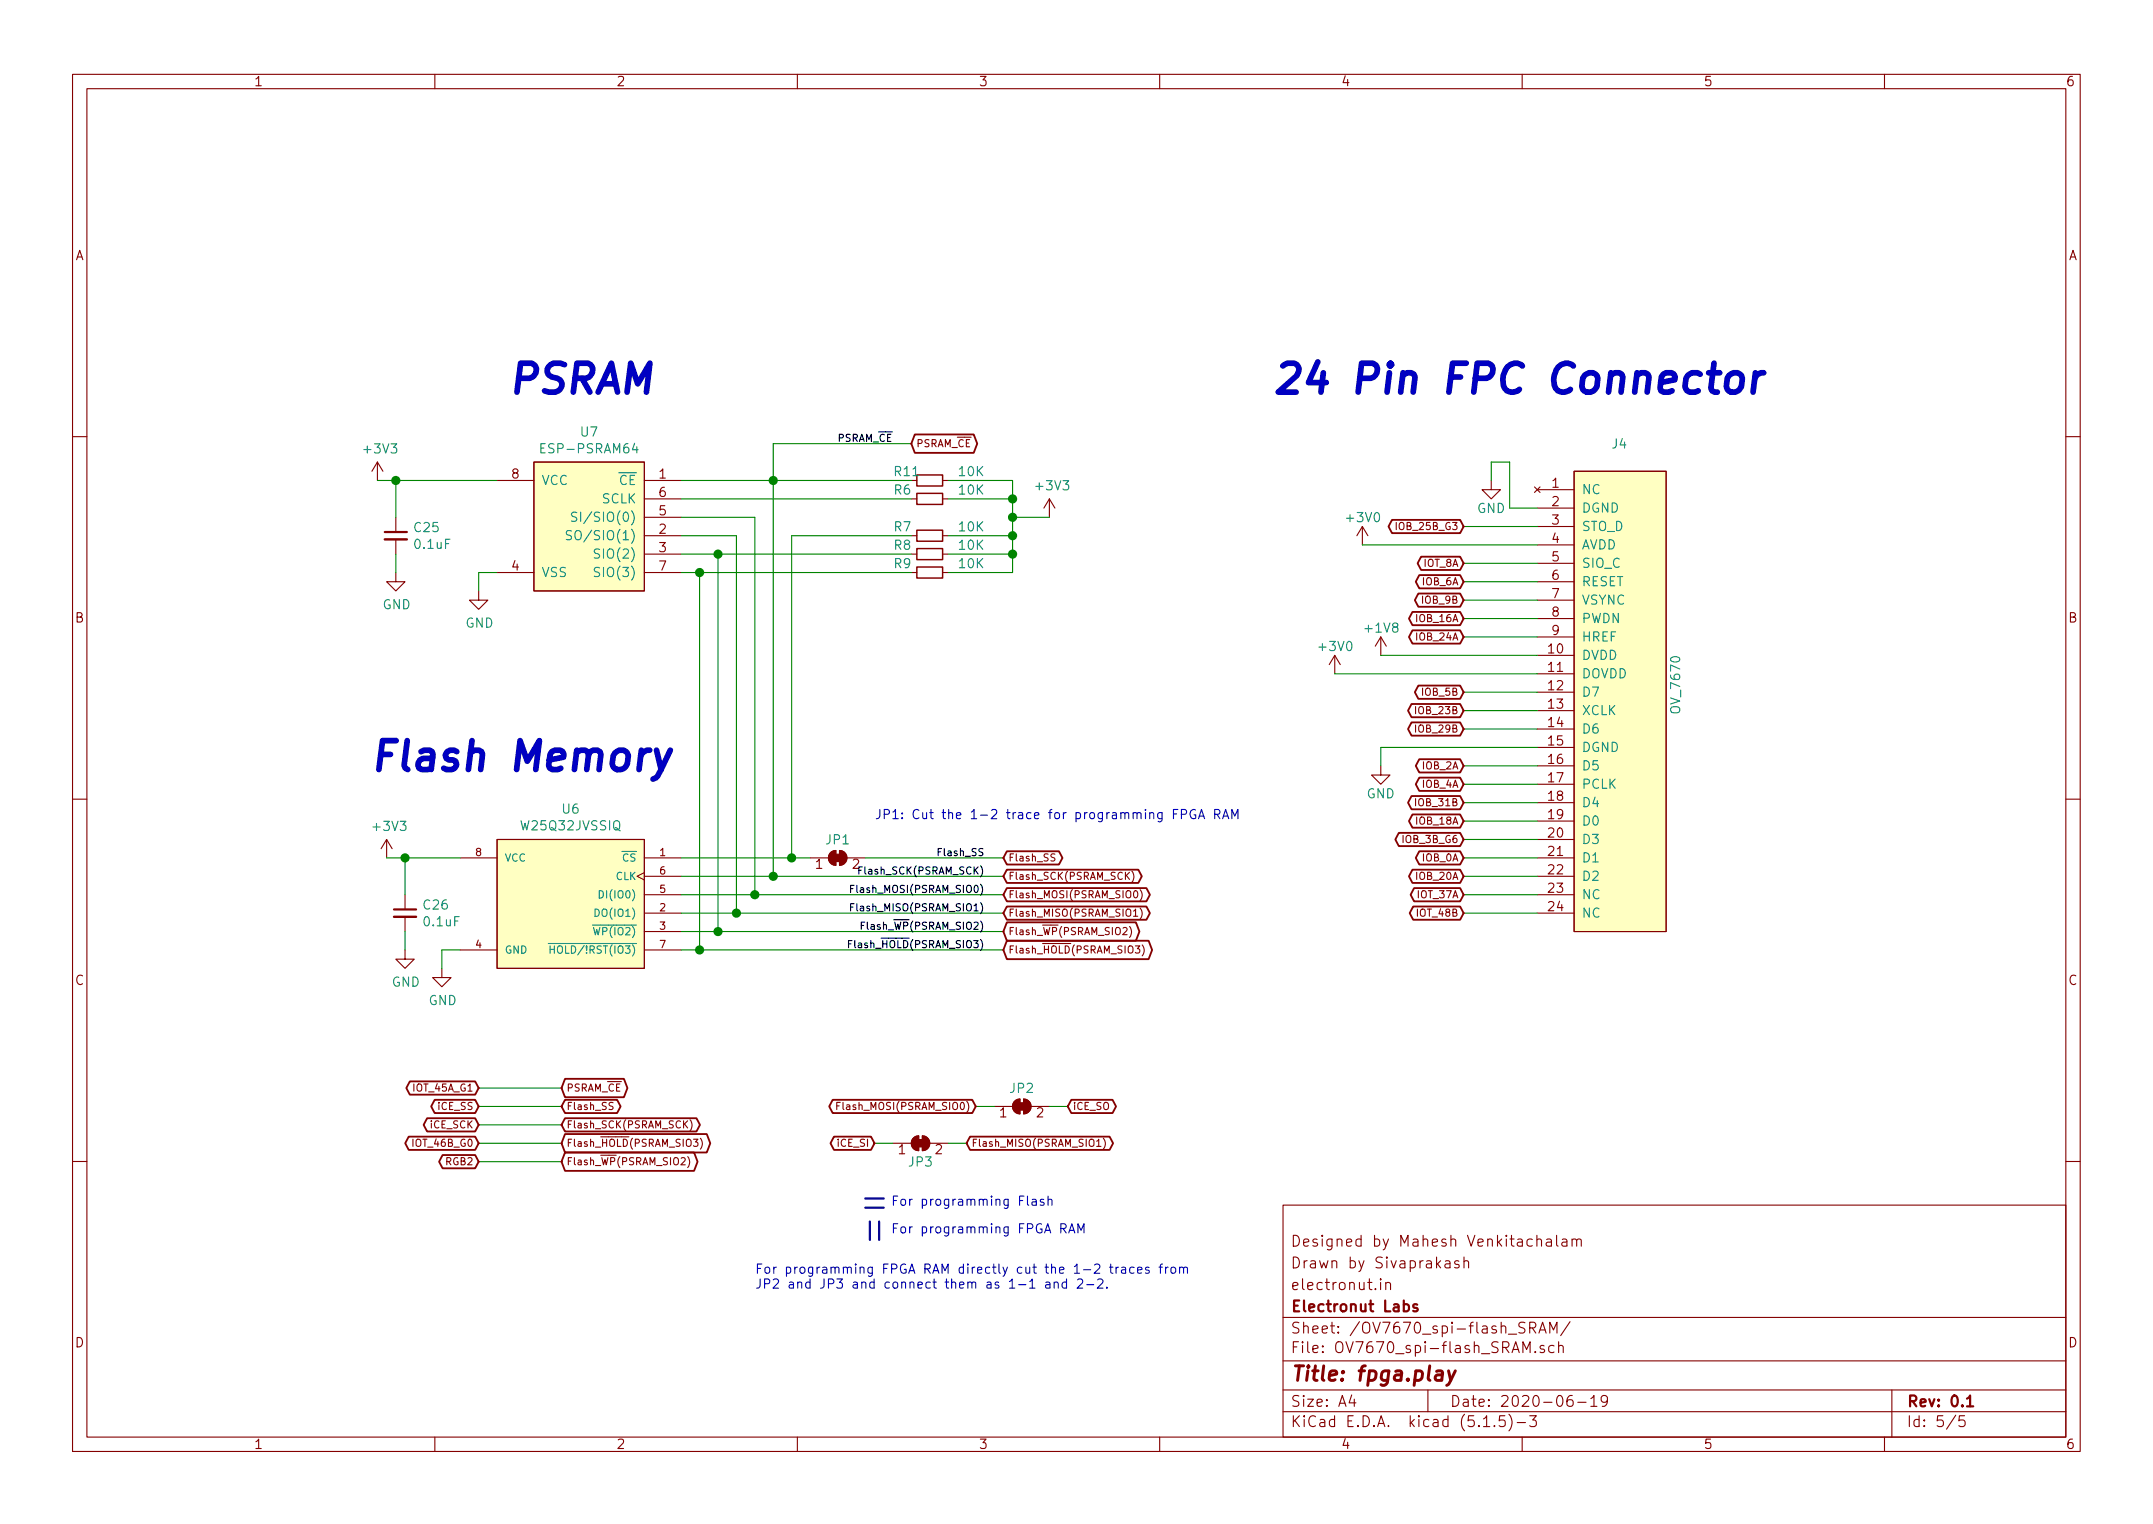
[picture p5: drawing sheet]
<svg xmlns="http://www.w3.org/2000/svg" width="297mm" height="210mm" viewBox="0 0 297 210" stroke-linecap="round" stroke-linejoin="round" font-family="sans-serif">
<g fill="none" stroke="#840000" stroke-width=".15">
<path d="M10 10.3h277v189.9h-277zM12 12.2h273v186.1h-273zM60 10.3v1.9M110 10.3v1.9M160 10.3v1.9M210 10.3v1.9M260 10.3v1.9M10 60.2h2M52.1 63.7l-.8 1.3M52.1 63.7v2.6M52.1 63.7l.7 1.3M54.6 79v1.3h1.3l-1.3 1.2-1.3-1.2h1.3"/>
<path d="M54.6 71.4v2M54.6 74.4v2M68.6 66.3h5.1M68.6 79h5.1M73.7 63.7h15.2v17.8h-15.2zM88.9 73.9h5.1M88.9 66.3h5.1M88.9 68.8h5.1M88.9 76.4h5.1M88.9 79h5.1M88.9 71.4h5.1M125.7 73.9h.8"/>
<path d="M125.7 68.8h.8M125.7 76.4h.8M125.7 79h.8M130 73.9h.8M130 66.3h.8M130 68.8h.8M130 76.4h.8M130 79h.8M144.8 68.8l-.8 1.3M144.8 68.8v2.6M144.8 68.8l.7 1.3M188 72.6l-.8 1.3"/>
<path d="M188 72.6v2.6M188 72.6l.7 1.3M205.7 66.3v1.3h1.3l-1.3 1.2-1.2-1.2h1.2M211.7 67.2l.8 .7M212.1 67.6h5.1M212.1 70.1h5.1M212.1 72.6h5.1M212.1 75.2h5.1M212.1 77.7h5.1M212.5 67.2l-.8 .7M217.2 65h12.7v63.5h-12.7zM285 60.2h2"/>
<path d="M66 81.5v1.3h1.3l-1.3 1.3-1.2-1.3h1.2M184.1 90.4l-.7 1.3M184.1 90.4v2.6M184.1 90.4l.8 1.3M190.5 87.9l-.8 1.2M190.5 87.9v2.5M190.5 87.9l.8 1.2M212.1 90.4h5.1M212.1 93h5.1M212.1 95.5h5.1M212.1 98h5.1M212.1 80.3h5.1"/>
<path d="M212.1 82.8h5.1M212.1 85.3h5.1M212.1 87.9h5.1M10 110.3h2M53.3 115.8l-.7 1.3M53.3 115.8v2.6M53.3 115.8l.8 1.3M63.5 118.4h5.1M68.6 115.8h20.3v17.8h-20.3zM88.9 118.4h5.1M111.8 118.4h2.5M114.5 117.7l.5-.3 .3-.1v2.1a1.03 1.03 0 0 1-.9-.6 1.03 1.03 0 0 1 .1-1.1z"/>
<path d="M115.8 117.3a1.02 1.02 0 0 1 1 1.1 1.02 1.02 0 0 1-1 1zM116.8 118.4h2.6M145.5 117.9l-.3-.1-.2 .2 .1 .2 .4 .2v.2l-.1 .2-.4-.1M190.5 105.7v1.2h1.3l-1.3 1.3-1.3-1.3h1.3M212.1 118.4h5.1M212.1 100.6h5.1M212.1 103.1h5.1M212.1 105.7h5.1M212.1 108.2h5.1M212.1 110.7h5.1M212.1 113.3h5.1M212.1 115.8h5.1"/>
<path d="M285 110.3h2M55.9 131.1v1.2h1.2l-1.2 1.3-1.3-1.3h1.3M55.9 123.4v2.1M55.9 126.5v2M61 133.6v1.3h1.2l-1.2 1.2-1.3-1.2h1.3M63.5 131.1h5.1M88.9 120.4l-1 .5 1 .5M88.9 126h5.1M88.9 128.5h5.1M88.9 131.1h5.1M88.9 123.4h5.1M88.9 120.9h5.1"/>
<path d="M155.8 127.8a1.13 1.13 0 0 1 0 1.5M156.2 120.2a1.13 1.13 0 0 1 0 1.5M156.4 126.4h.6M156.5 123l.1-.1a.53 .53 0 0 1 .4 .5 .53 .53 0 0 1-.4 .5l-.2-.2v-.2zM156.6 130.5h.7l-.4 .4 .4 .2-.1 .3-.2 .1-.4-.1M157.3 122.8a1.13 1.13 0 0 1 0 1.5M157.3 125.3a1.13 1.13 0 0 1 0 1.5M157.6 130.4a1.13 1.13 0 0 1 0 1.5M212.1 126h5.1M212.1 123.4h5.1M212.1 120.9h5.1M84.6 152.1h-.4l-.2 .2 .1 .2 .4 .2 .1 .2-.2 .2-.4-.1"/>
<path d="M94.9 159.6a1.13 1.13 0 0 1 0 1.5M95.2 154.5a1.13 1.13 0 0 1 0 1.5M95.7 157.2h.6l-.3 .4 .3 .1-.1 .4-.1 .1-.4-.1M96.6 157a1.13 1.13 0 0 1 0 1.5M115.4 152.6h.4M115.9 152.1h-.5v1M123.2 157.7h2.5M126 157.1l.4-.3 .3-.1v2a1.03 1.03 0 0 1-.9-.5 1.03 1.03 0 0 1 .2-1.1zM127.3 156.7a1.02 1.02 0 0 1 1 1 1.02 1.02 0 0 1-1 1zM128.3 157.7h2.5M137.2 152.6h2.5M139.9 152l.5-.3 .3-.1v2.1a1.03 1.03 0 0 1-.9-.6 1.03 1.03 0 0 1 .1-1.1z"/>
<path d="M141.2 151.6a1.02 1.02 0 0 1 1 1 1.02 1.02 0 0 1-1 1.1zM142.2 152.6h2.6M151.3 158.2h.6M152.2 157a1.13 1.13 0 0 1 0 1.5M10 160.2h2M177 166.3h108v32h-108zM190.5 176.4v.2l.1-.1-.1-.1v.2M190.5 176.9v1M191.2 177.1a.41 .41 0 0 1 .6 0v.8M191.2 176.9v1M199.4 174l.1-.1 .5 .1 .1 .9M200.1 174.3l-.6 .1a.29 .29 0 0 0-.2 .2 .29 .29 0 0 0 .2 .3l.6-.1"/>
<path d="M201.3 174a.37 .37 0 0 0-.6 .1v.1a.54 .54 0 0 0 .6 .3v.3l-.2 .1-.4-.1M202 174.1a.38 .38 0 0 1 .6 0v.8M202 173.4v1.5M212 171.1a.38 .38 0 0 1 .7 0v.8M213.4 171l.1-.1 .5 .1v.9M214 171.3l-.5 .1-.2 .2 .1 .3h.1h.5M214.8 170.4v1.3l.2 .2M215.5 171l.2-.1 .4 .1 .1 .9M216.2 171.3l-.5 .1a.29 .29 0 0 0-.2 .2 .29 .29 0 0 0 .2 .3h.5M216.9 171.1a.38 .38 0 0 1 .6 0v.8M216.9 170.9v1M217.5 171.1a.34 .34 0 0 1 .3-.2 .34 .34 0 0 1 .4 .2v.8"/>
<path d="M285 160.2h2M60 198.3v1.9M110 198.3v1.9M160 198.3v1.9M177 194.8h108M177 191.8h108M177 187.8h108M177 181.8h108M186.5 192.5l-.4 1h1M186.8 193v1M197 191.8v3M204.7 196.8h.8"/>
<path d="M206.2 196.7v.1l-.1-.1h.1v.1M207.6 195.3h-.7l-.1 .7h.1a.62 .62 0 0 1 .7 0v.7l-.2 .1h-.4l-.2-.1M208.2 195.1a1.71 1.71 0 0 1 0 2.3M209.3 196.3h1.2M210 198.3v1.9M210.1 186.6v-1.5l.5 1.1 .5-1.1v1.5M210.4 182.5l-.6-.1a.36 .36 0 0 0-.3 .4 .36 .36 0 0 0 .3 .3 .53 .53 0 0 1 .6 .4 .37 .37 0 0 1-.3 .4l-.6-.1M211 195.3h1l-.5 .6 .4 .1 .1 .2-.1 .5-.2 .1h-.4l-.3-.1M211 183.2h.6a.41 .41 0 0 0 .3-.4 .41 .41 0 0 0-.3-.4h-.6v1.5M211.4 183.2l.5 .7M211.8 186.5h.1l-.1 .1v-.1v.1M212.3 183.9l.5-1.5 .5 1.5"/>
<path d="M212.5 183.5h.7M213 185.7l-.3-.1-.2 .3a.48 .48 0 0 0 .5 .3l.1 .1-.1 .2-.1 .1-.4-.1M213.8 183.9v-1.5l.5 1.1 .5-1.1v1.5M214.4 185.7a.48 .48 0 0 0-.7 .2v.4a.48 .48 0 0 0 .7 .2M215 185.7a.38 .38 0 0 1 .7 .1v.8M215 185.1v1.5M216.6 182.3l-1.3 2M216.9 192.5a.62 .62 0 0 0-.7 .7v.5a.48 .48 0 0 0 .8 .2 .61 .61 0 0 0-.1-.7 .51 .51 0 0 0-.7 .2M217.7 193.5h1.1M219.5 193l.4-.5v1.5M219.5 194h.8M221.8 193.2l-.3 .3h-.3l-.2-.2-.1-.5 .3-.3a.47 .47 0 0 1 .6 .3 1.01 1.01 0 0 1-.5 1.2h-.2"/>
<path d="M260 198.3v1.9M261 191.8v6.5M269.8 195.2l-1.2 2M271 195.3h-.7v.7a.62 .62 0 0 1 .7 0l.1 .2-.1 .5-.2 .1h-.3l-.2-.1"/>
</g>
<path d="M53.1 73.4h3M54.4 125.5h3M195.5 180l-.3-.1-.2 .1v.2a.48 .48 0 0 0 .5 .3l.1 .1-.1 .2-.1 .1-.4-.1M271.4 193l.3-.2 .1-.3v1.5M271.4 194h.8" fill="none" stroke="#840000" stroke-width=".3"/>
<path d="M198.2 189.2l.2-.1 .6 .1v.2l-.1 1M199 189.6l-.2 .1h-.5a.4 .4 0 0 0-.3 .3 .4 .4 0 0 0 .2 .4h.5l.2-.1M199.8 189.1l.4 1.3M200.8 189.1l-.9 1.8-.3 .2" fill="none" stroke="#840000" stroke-width=".41"/>
<path d="M53.1 74.4h3M54.4 126.5h3" fill="none" stroke="#840000" stroke-width=".33"/>
<g fill="#840000" stroke="#840000" stroke-width=".15">
<path d="M126 157.1l.4-.3 .3-.1v2a1.03 1.03 0 0 1-.9-.5 1.03 1.03 0 0 1 .2-1.1z"/>
<path d="M127.3 156.7a1.02 1.02 0 0 1 1 1 1.02 1.02 0 0 1-1 1z"/>
<path d="M126.5 157.2h1v1h-1z"/>
<path d="M139.9 152l.5-.3 .3-.1v2.1a1.03 1.03 0 0 1-.9-.6 1.03 1.03 0 0 1 .1-1.1z"/>
<path d="M141.2 151.6a1.02 1.02 0 0 1 1 1 1.02 1.02 0 0 1-1 1.1z"/>
<path d="M140.5 152.1h1v1.1h-1z"/>
<path d="M114.5 117.7l.5-.3 .3-.1v2.1a1.03 1.03 0 0 1-.9-.6 1.03 1.03 0 0 1 .1-1.1z"/>
<path d="M115.8 117.3a1.02 1.02 0 0 1 1 1.1 1.02 1.02 0 0 1-1 1z"/>
<path d="M115.1 117.9h1v1h-1z"/>
</g>
<path d="M126.5 73.1h3.5v1.6h-3.5zM126.5 65.5h3.5v1.6h-3.5zM126.5 68.1h3.5v1.5h-3.5zM126.5 75.7h3.5v1.5h-3.5zM126.5 78.2h3.5v1.6h-3.5z" fill="none" stroke="#840000" stroke-width=".2"/>
<g fill="#ffffc2" stroke="#ffffc2" stroke-width=".14">
<path d="M68.6 115.8h20.3v17.8h-20.3z"/>
<path d="M217.2 65h12.7v63.5h-12.7z"/>
<path d="M73.7 63.7h15.2v17.8h-15.2z"/>
</g>
<g fill="none" stroke="#008484" stroke-width=".15">
<path d="M78.8 73.3l-.4-.1-.2 .1-.1 .3 .1 .2 .6 .2v.2l-.2 .3-.5-.1M79.6 70.7h-.5l-.2 .1-.1 .2a.43 .43 0 0 0 .5 .3l.2 .1a.28 .28 0 0 1 .1 .3 .28 .28 0 0 1-.3 .2h-.5M82.7 75.8l-.5-.1-.2 .3 .1 .3 .6 .2a.28 .28 0 0 1 0 .3 .28 .28 0 0 1-.2 .2h-.5M82.7 78.4l-.5-.1-.2 .2 .1 .3 .6 .3a.28 .28 0 0 1 0 .3 .28 .28 0 0 1-.2 .1h-.5M87.6 61.2l-.4 .8h.8M75.6 130.2h1.1M75.9 130.5v1M75.9 131h.6M76.5 130.5v1M81.7 127.6h1.2M81.9 128l.2 1 .2-.8 .2 .8 .3-1M82.1 125.4a.51 .51 0 0 1 .6 .5 .51 .51 0 0 1-.6 .5z"/>
<path d="M82.7 122.9a.51 .51 0 0 1 .5 .5 .51 .51 0 0 1-.5 .5z"/>
</g>
<path d="M119.4 166.6h2.5M119.4 165.3h2.5M120 168.5v2.6M121.3 168.5v2.6" fill="none" stroke="#000084" stroke-width=".3"/>
<g fill="none" stroke="#008400" stroke-width=".15">
<path d="M52.1 66.3h16.5M54.6 66.3v5.1M54.6 76.4v2.6M68.6 79h-2.6v2.5M94 76.4h31.7M94 73.9h7.6v52.1M94 71.4h10.1v52M94 79h31.7M94 68.8h31.7M94 66.3h31.7M96.5 79v52.1M99.1 76.4v52.1"/>
<path d="M125.7 73.9h-16.5v44.5M125.7 61.2h-19v59.7M130.8 76.4h8.9M130.8 66.3h8.9v12.7h-8.9M130.8 68.8h8.9M130.8 73.9h8.9M139.7 71.4h5.1M188 75.2h24.1M201.9 72.6h10.2M201.9 77.7h10.2M205.7 66.3v-2.6h2.6v6.4h3.8M184.1 93h28"/>
<path d="M190.5 90.4h21.6M201.9 98h10.2M201.9 95.5h10.2M201.9 82.8h10.2M201.9 80.3h10.2M201.9 85.3h10.2M201.9 87.9h10.2M53.3 118.4h10.2M55.9 118.4v5M94 118.4h17.8M119.4 118.4h19M201.9 118.4h10.2"/>
<path d="M201.9 100.6h10.2M201.9 110.7h10.2M201.9 115.8h10.2M201.9 113.3h10.2M201.9 108.2h10.2M201.9 105.7h10.2M212.1 103.1h-21.6v2.6M55.9 128.5v2.6M63.5 131.1h-2.5v2.5M94 128.5h44.4M94 120.9h44.4M94 131.1h44.4"/>
<path d="M94 123.4h44.4M94 126h44.4M201.9 120.9h10.2M201.9 123.4h10.2M201.9 126h10.2M66 152.6h11.5M66 150.1h11.5M66 157.7h11.5M66 155.2h11.5M120.6 157.7h2.6M130.8 157.7h2.5M134.6 152.6h2.6"/>
<path d="M144.8 152.6h2.5M66 160.3h11.5"/>
</g>
<g fill="none" stroke="#840000" stroke-width=".25">
<path d="M126.2 59.9h8.1l.5 1.3-.5 1.3h-8.1l-.5-1.3zM192 71.7h9.4l.5 .9-.5 1h-9.4l-.4-1zM195.8 79.3h5.6l.5 1-.5 .9h-5.6l-.5-.9zM196.1 76.8h5.3l.5 .9-.5 .9h-5.3l-.5-.9zM194.7 97.1h6.7l.5 .9-.5 1h-6.7l-.4-1zM194.7 99.7h6.7l.5 .9-.5 .9h-6.7l-.4-.9zM194.9 87h6.5l.5 .9-.5 .9h-6.5l-.5-.9zM194.9 84.4h6.5l.5 .9-.5 1h-6.5l-.5-1zM195.7 81.9h5.7l.5 .9-.5 .9h-5.7l-.5-.9zM195.7 94.6h5.7l.5 .9-.5 .9h-5.7l-.5-.9zM138.9 117.4h7.2l.5 1-.5 .9h-7.2l-.5-.9zM138.9 120h18.1l.5 .9-.5 .9h-18.1l-.5-.9z"/>
<path d="M193 114.9h8.4l.5 .9-.5 .9h-8.4l-.5-.9zM194.7 109.8h6.7l.5 .9-.5 1h-6.7l-.4-1zM194.9 112.4h6.5l.5 .9-.5 .9h-6.5l-.5-.9zM194.9 120h6.5l.5 .9-.5 .9h-6.5l-.5-.9zM195.8 107.3h5.6l.5 .9-.5 .9h-5.6l-.5-.9zM195.8 117.4h5.6l.5 1-.5 .9h-5.6l-.5-.9zM195.8 104.7h5.6l.5 1-.5 .9h-5.6l-.5-.9zM138.9 122.5h19.3l.4 .9-.4 1h-19.3l-.5-1zM138.9 125.1h19.3l.4 .9-.4 .9h-19.3l-.5-.9zM138.9 127.2h17.8l.5 1.3-.5 1.3h-17.8l-.5-1.3zM138.9 129.8h19.6l.5 1.3-.5 1.2h-19.6l-.5-1.2zM195 125.1h6.4l.5 .9-.5 .9h-6.4l-.5-.9z"/>
<path d="M195.1 122.5h6.3l.5 .9-.5 1h-6.3l-.5-1zM56.4 156.8h9.2l.4 .9-.4 .9h-9.2l-.5-.9zM56.5 149.2h9.1l.4 .9-.4 .9h-9.1l-.4-.9zM58.9 154.3h6.7l.4 .9-.4 .9h-6.7l-.5-.9zM60 151.7h5.6l.4 .9-.4 1h-5.6l-.5-1zM61.1 159.4h4.5l.4 .9-.4 .9h-4.5l-.5-.9zM78 151.7h7.1l.5 .9-.5 1h-7.1l-.5-1zM78 148.8h8.1l.5 1.3-.5 1.3h-8.1l-.5-1.3zM78 156.5h19.5l.5 1.2-.5 1.3h-19.5l-.5-1.3zM78 159h17.8l.4 1.3-.4 1.2h-17.8l-.5-1.2zM78 154.3h18.1l.5 .9-.5 .9h-18.1l-.5-.9zM114.9 151.7h19.2l.5 .9-.5 1h-19.2l-.5-1z"/>
<path d="M115.1 156.8h5.1l.4 .9-.4 .9h-5.1l-.5-.9zM133.8 156.8h19.3l.5 .9-.5 .9h-19.3l-.5-.9zM147.8 151.7h5.7l.5 .9-.5 1h-5.7l-.5-1z"/>
</g>
<path d="M119 119.6h-.5v1M117.1 130.2h.3M117.3 125.1h.4M117.3 122.6h.4M117.6 129.8h-.5v1M117.8 124.7h-.5v1M117.8 122.1h-.5v1M118.8 127.7h.4M119.3 127.2h-.5v1" fill="none" stroke="#000" stroke-width=".15"/>
<g fill="none" stroke="#0000c2" stroke-width=".15">
<path d="M161.9 112.3h.4M162.5 111.7h-.6v1.2M163 112.3h.6l.1-.2v-.3l-.2-.1h-.5v1.2M164.9 111.8a.57 .57 0 0 0-.7 .1 .57 .57 0 0 0 .1 .7 .42 .42 0 0 0 .7 .2v-.4h-.3M165.4 112.9l.4-1.2 .4 1.2M165.5 112.6h.6M167.6 112.3h.6l.1-.2-.1-.3-.1-.1h-.5v1.2M167.9 112.3l.4 .6M168.7 112.9l.4-1.2 .4 1.2M168.8 112.6h.6M170 112.9v-1.2l.4 .9 .4-.9v1.2M141.8 165v1.1l.1 .2"/>
<path d="M142.1 176.8l.3-.4v1.3M142.1 177.7h.7M142.4 165.5h.5l.1 .8M143 165.8h-.5a.25 .25 0 0 0-.1 .2 .25 .25 0 0 0 .1 .3l.5-.1M144 165.5a.31 .31 0 0 0-.5 .1l.1 .2 .3 .1 .2 .2-.2 .2-.4-.1M144.3 176.9h.5l.1 .8M144.6 165.6l.1-.1a.31 .31 0 0 1 .4 .1v.7M144.6 165v1.3M144.9 177.2h-.5a.25 .25 0 0 0-.2 .3 .25 .25 0 0 0 .2 .2h.5M145.4 177l.2-.1h.3l.1 .8M145.4 176.9v.8M146.4 169.5l.6-.1a.34 .34 0 0 0 .1-.3 .34 .34 0 0 0-.3-.3h-.4v1.3"/>
<path d="M146.7 169.5l.4 .6M147.1 176.9h-.3l-.3 .2v.4l.2 .2h.4M147.1 176.4v1.3M147.4 170.1l.5-1.3 .4 1.3M147.6 169.7h.6M148.7 176.6l.1-.2h.3l.2 .2 .1 .2-.1 .2-.7 .7h.8M148.7 170.1v-1.3l.4 .9 .5-.9v1.3M149.9 177.2h1M151.4 176.6l.2-.2h.3l.2 .2 .1 .2-.1 .2-.7 .7h.8M152.7 177.6v.1M153.1 174.8h.4M153.2 174.4v1.1l.1 .1 .2 .1"/>
<path d="M154 174.8v.9M154.3 174.8l-.2 .1-.1 .2M154.8 174.9h.4l.1 .8M155.3 175.1l-.4 .1a.25 .25 0 0 0-.2 .2 .25 .25 0 0 0 .2 .3l.4-.1M156.5 174.9l-.4-.1-.2 .3v.3l.1 .2h.5M156.9 175.2l.7-.1-.1-.2-.4-.1-.2 .2 .1 .6h.5M158.5 174.9a.31 .31 0 0 0-.5 .1l.1 .2h.3l.2 .2-.1 .2-.1 .1-.4-.1M159.9 174.8h.5M160.4 174.4l-.3 .2v1.1M160.8 174.8v.9M161.2 174.8l-.3 .1-.1 .2M161.6 174.9l.4-.1 .2 .3v.3l-.1 .2-.3 .1-.2-.2-.1-.4z"/>
<path d="M162.7 174.9l.2-.1 .3 .1 .1 .8M162.7 174.8v.9M163.3 175a.31 .31 0 0 1 .5-.1v.8"/>
</g>
<path d="M235.7 51.4h1.6M236.5 50.1l-.5 3.4 .2 .4 .4 .2h.3M238.5 51.8a1.03 1.03 0 0 1 1.1-.4 1.03 1.03 0 0 1 .8 .8l-.1 1.1a1.14 1.14 0 0 1-2 .4l-.1-.4 .1-1.1zM242.2 51.4l-.3 2.7M243.3 51.4a1.17 1.17 0 0 0-1.2 .8M90.6 103.5l.6 2.7M92.5 103.5l-1.8 3.6-.6 .4" fill="none" stroke="#0000c2" stroke-width=".79"/>
<g fill="#008400" stroke="#008400" stroke-width=".25">
<circle cx="106.7" cy="120.9" r=".51"/>
<circle cx="104.1" cy="123.4" r=".51"/>
<circle cx="101.6" cy="126" r=".51"/>
<circle cx="106.7" cy="66.3" r=".51"/>
<circle cx="139.7" cy="71.4" r=".51"/>
<circle cx="139.7" cy="73.9" r=".51"/>
<circle cx="99.1" cy="128.5" r=".51"/>
<circle cx="96.5" cy="131.1" r=".51"/>
<circle cx="139.7" cy="76.4" r=".51"/>
<circle cx="139.7" cy="68.8" r=".51"/>
<circle cx="99.1" cy="76.4" r=".51"/>
<circle cx="96.5" cy="79" r=".51"/>
<circle cx="55.9" cy="118.4" r=".51"/>
<circle cx="54.6" cy="66.3" r=".51"/>
<circle cx="109.2" cy="118.4" r=".51"/>
</g>
<g font-size="5.6" fill="#0000c2">
<text x="69.8" y="54.3">PSRAM</text>
<text x="175.3" y="54.3">24 Pin FPC Connector</text>
<text x="50.8" y="106.4">Flash Memory</text>
</g>
<text font-size="2.8" fill="#840000" x="178" y="190.5">Title: fpga.play</text>
<g font-size="2.1" fill="#840000">
<text x="178" y="172">Designed by Mahesh Venkitachalam</text>
<text x="178" y="178">electronut.in</text>
<text x="178" y="175">Drawn by Sivaprakash</text>
<text x="178" y="184">Sheet: /OV7670_spi-flash_SRAM/</text>
<text x="178" y="181">Electronut Labs</text>
<text x="178" y="186.7">File: OV7670_spi-flash_SRAM.sch</text>
<text x="178" y="196.9">KiCad E.D.A. kicad (5.1.5)-3</text>
<text x="178" y="194.1">Size: A4</text>
<text x="200" y="194.1">Date: 2020-06-19</text>
<text x="263" y="194.1">Rev: 0.1</text>
<text x="263" y="196.9">Id: 5/5</text>
</g>
<g font-size="1.8" fill="#840000">
<text x="35" y="11.9">1</text>
<text x="85" y="11.9">2</text>
<text x="135" y="11.9">3</text>
<text x="185" y="11.9">4</text>
<text x="235" y="11.9">5</text>
<text x="285" y="11.9">6</text>
<text x="10.4" y="35.9">A</text>
<text x="285.4" y="35.9">A</text>
<text x="70.6" y="66">8</text>
<text x="91" y="66">1</text>
<text x="91" y="71.1">5</text>
<text x="91" y="68.6">6</text>
<text x="214.1" y="67.3">1</text>
<text x="214.1" y="69.8">2</text>
<text x="91" y="73.7">2</text>
<text x="91" y="76.2">3</text>
<text x="214.1" y="72.4">3</text>
<text x="214.1" y="74.9">4</text>
<text x="214.1" y="77.5">5</text>
<text x="70.6" y="78.7">4</text>
<text x="91" y="78.7">7</text>
<text x="214.1" y="80">6</text>
<text x="214.1" y="82.5">7</text>
<text x="10.4" y="85.9">B</text>
<text x="214.1" y="85.1">8</text>
<text x="214.1" y="87.6">9</text>
<text x="285.4" y="85.9">B</text>
<text x="213.7" y="90.2">10</text>
<text x="213.7" y="92.7">11</text>
<text x="213.7" y="95.2">12</text>
<text x="213.7" y="97.8">13</text>
<text x="213.7" y="100.3">14</text>
<text x="213.7" y="102.9">15</text>
<text x="213.7" y="105.4">16</text>
<text x="213.7" y="107.9">17</text>
<text x="213.7" y="110.5">18</text>
<text x="213.7" y="113">19</text>
<text x="112.5" y="119.9">1</text>
<text x="213.7" y="115.6">20</text>
<text x="213.7" y="118.1">21</text>
<text x="213.7" y="120.6">22</text>
<text x="213.7" y="123.2">23</text>
<text x="213.7" y="125.7">24</text>
<text x="10.4" y="135.9">C</text>
<text x="285.4" y="135.9">C</text>
<text x="137.9" y="154.2">1</text>
<text x="143" y="154.2">2</text>
<text x="124" y="159.3">1</text>
<text x="129.1" y="159.3">2</text>
<text x="10.4" y="185.9">D</text>
<text x="285.4" y="185.9">D</text>
<text x="35" y="199.9">1</text>
<text x="85" y="199.9">2</text>
<text x="135" y="199.9">3</text>
<text x="185" y="199.9">4</text>
<text x="235" y="199.9">5</text>
<text x="285" y="199.9">6</text>
</g>
<g font-size="1.8" fill="#008484">
<text x="50.4" y="62.6">+3V3</text>
<text x="75.1" y="62.6">ESP-PSRAM64</text>
<text x="80.2" y="60.2">U7</text>
<text x="123.5" y="65.7">R11</text>
<text x="132.4" y="65.7">10K</text>
<text x="222.5" y="61.9">J4</text>
<text x="74.7" y="66.9">VCC</text>
<text x="83.1" y="69.5">SCLK</text>
<text x="85.4" y="66.9">CE</text>
<text x="123.4" y="68.2">R6</text>
<text x="132.4" y="68.2">10K</text>
<text x="143.1" y="67.7">+3V3</text>
<text x="203.8" y="70.8">GND</text>
<text x="218.2" y="68.2">NC</text>
<text x="218.2" y="70.7">DGND</text>
<text x="57.2" y="73.4">C25</text>
<text x="57.3" y="75.7">0.1uF</text>
<text x="79.6" y="74.5">SO/SIO(1)</text>
<text x="80.5" y="72">SI/SIO(0)</text>
<text x="82.7" y="77.1">SIO(2)</text>
<text x="123.4" y="73.3">R7</text>
<text x="123.4" y="75.9">R8</text>
<text x="132.4" y="73.3">10K</text>
<text x="132.4" y="75.9">10K</text>
<text x="186" y="72.1">+3V0</text>
<text x="218.2" y="73.3">STO_D</text>
<text x="218.2" y="75.8">AVDD</text>
<text x="74.7" y="79.6">VSS</text>
<text x="82.7" y="79.6">SIO(3)</text>
<text x="123.4" y="78.4">R9</text>
<text x="132.4" y="78.4">10K</text>
<text x="218.2" y="78.4">SIO_C</text>
<text x="218.2" y="80.9">RESET</text>
<text x="218.2" y="83.4">VSYNC</text>
<text x="52.8" y="84.1">GND</text>
<text x="64.2" y="86.6">GND</text>
<text x="182.1" y="89.8">+3V0</text>
<text x="188.5" y="87.3">+1V8</text>
<text x="218.2" y="86">PWDN</text>
<text x="218.2" y="88.5">HREF</text>
<text x="218.2" y="91.1">DVDD</text>
<text x="218.2" y="93.6">DOVDD</text>
<text x="218.2" y="96.1">D7</text>
<text x="218.2" y="98.7">XCLK</text>
<text x="218.2" y="101.2">D6</text>
<text x="231.8" y="98.2" transform="rotate(-90 231.8 98.2)">OV_7670</text>
<text x="218.2" y="103.8">DGND</text>
<text x="218.2" y="106.3">D5</text>
<text x="77.6" y="112.3">U6</text>
<text x="188.5" y="110.2">GND</text>
<text x="218.2" y="108.8">PCLK</text>
<text x="218.2" y="111.4">D4</text>
<text x="218.2" y="113.9">D0</text>
<text x="51.6" y="114.6">+3V3</text>
<text x="72.1" y="114.6">W25Q32JVSSIQ</text>
<text x="114" y="116.5">JP1</text>
<text x="218.2" y="116.5">D3</text>
<text x="218.2" y="119">D1</text>
<text x="58.5" y="125.5">C26</text>
<text x="218.2" y="121.5">D2</text>
<text x="218.2" y="124.1">NC</text>
<text x="58.6" y="127.8">0.1uF</text>
<text x="218.2" y="126.6">NC</text>
<text x="54.1" y="136.1">GND</text>
<text x="59.1" y="138.7">GND</text>
<text x="139.4" y="150.8">JP2</text>
<text x="125.4" y="161">JP3</text>
</g>
<g font-size="1.8" fill="#0000c2">
<text x="120.6" y="113">JP1: Cut the 1-2 trace for programming FPGA RAM</text>
<text x="122.4" y="166.4">For programming Flash</text>
<text x="122.4" y="170.2">For programming FPGA RAM</text>
<text x="104.1" y="175.7">For programming FPGA RAM directly cut the 1-2 traces from</text>
<text x="104.1" y="177.8">JP2 and JP3 and connect them as 1-1 and 2-2.</text>
</g>
<text font-size="1.8" x="117.6" y="119.9">2</text>
<g font-size="1.4">
<text x="115.5" y="61">PSRAM_CE</text>
<text x="129.7" y="118.1">Flash_SS</text>
<text x="118.2" y="125.7">Flash_MISO(PSRAM_SIO1)</text>
<text x="118.2" y="123.2">Flash_MOSI(PSRAM_SIO0)</text>
<text x="119" y="120.6">Flash_SCK(PSRAM_SCK)</text>
<text x="117.8" y="130.8">Flash_HOLD(PSRAM_SIO3)</text>
<text x="119.5" y="128.3">Flash_WP(PSRAM_SIO2)</text>
</g>
<g font-size="1.4" fill="#840000">
<text x="126.4" y="61.7">PSRAM_CE</text>
<text x="192.9" y="73.1">IOB_25B_G3</text>
<text x="196.3" y="83.3">IOB_9B</text>
<text x="196.3" y="80.7">IOB_6A</text>
<text x="196.5" y="78.2">IOT_8A</text>
<text x="195.6" y="88.4">IOB_24A</text>
<text x="195.6" y="85.8">IOB_16A</text>
<text x="196.3" y="96">IOB_5B</text>
<text x="195.6" y="98.5">IOB_23B</text>
<text x="195.6" y="101.1">IOB_29B</text>
<text x="196.3" y="106.1">IOB_2A</text>
<text x="195.6" y="113.8">IOB_18A</text>
<text x="195.6" y="111.2">IOB_31B</text>
<text x="196.3" y="108.7">IOB_4A</text>
<text x="65.7" y="118.1">8</text>
<text x="91.1" y="118.1">1</text>
<text x="139.1" y="118.8">Flash_SS</text>
<text x="193.7" y="116.3">IOB_3B_G6</text>
<text x="196.3" y="118.8">IOB_0A</text>
<text x="91.1" y="125.7">2</text>
<text x="91.1" y="123.2">5</text>
<text x="91.1" y="120.6">6</text>
<text x="139.1" y="123.9">Flash_MOSI(PSRAM_SIO0)</text>
<text x="139.1" y="121.4">Flash_SCK(PSRAM_SCK)</text>
<text x="195.6" y="121.4">IOB_20A</text>
<text x="195.7" y="123.9">IOT_37A</text>
<text x="65.7" y="130.8">4</text>
<text x="91.1" y="128.3">3</text>
<text x="91.1" y="130.8">7</text>
<text x="139.1" y="126.5">Flash_MISO(PSRAM_SIO1)</text>
<text x="139.1" y="129">Flash_WP(PSRAM_SIO2)</text>
<text x="139.1" y="131.5">Flash_HOLD(PSRAM_SIO3)</text>
<text x="195.7" y="126.5">IOT_48B</text>
<text x="57.2" y="150.6">IOT_45A_G1</text>
<text x="59.4" y="155.7">iCE_SCK</text>
<text x="60.5" y="153.1">iCE_SS</text>
<text x="78.1" y="153.1">Flash_SS</text>
<text x="78.1" y="150.6">PSRAM_CE</text>
<text x="78.1" y="155.7">Flash_SCK(PSRAM_SCK)</text>
<text x="116.3" y="153.1">Flash_MOSI(PSRAM_SIO0)</text>
<text x="148" y="153.1">iCE_SO</text>
<text x="57.2" y="158.2">IOT_46B_G0</text>
<text x="61.6" y="160.8">RGB2</text>
<text x="78.1" y="158.2">Flash_HOLD(PSRAM_SIO3)</text>
<text x="78.1" y="160.8">Flash_WP(PSRAM_SIO2)</text>
<text x="115.6" y="158.2">iCE_SI</text>
<text x="134" y="158.2">Flash_MISO(PSRAM_SIO1)</text>
</g>
<g font-size="1.4" fill="#008484">
<text x="69.6" y="118.9">VCC</text>
<text x="85.9" y="118.9">CS</text>
<text x="83.2" y="123.9">DI(IO0)</text>
<text x="85" y="121.4">CLK</text>
<text x="69.6" y="131.6">GND</text>
<text x="77" y="131.6">HOLD/!RST(IO3)</text>
<text x="82.4" y="129">WP(IO2)</text>
<text x="82.5" y="126.5">DO(IO1)</text>
</g>
</svg>
